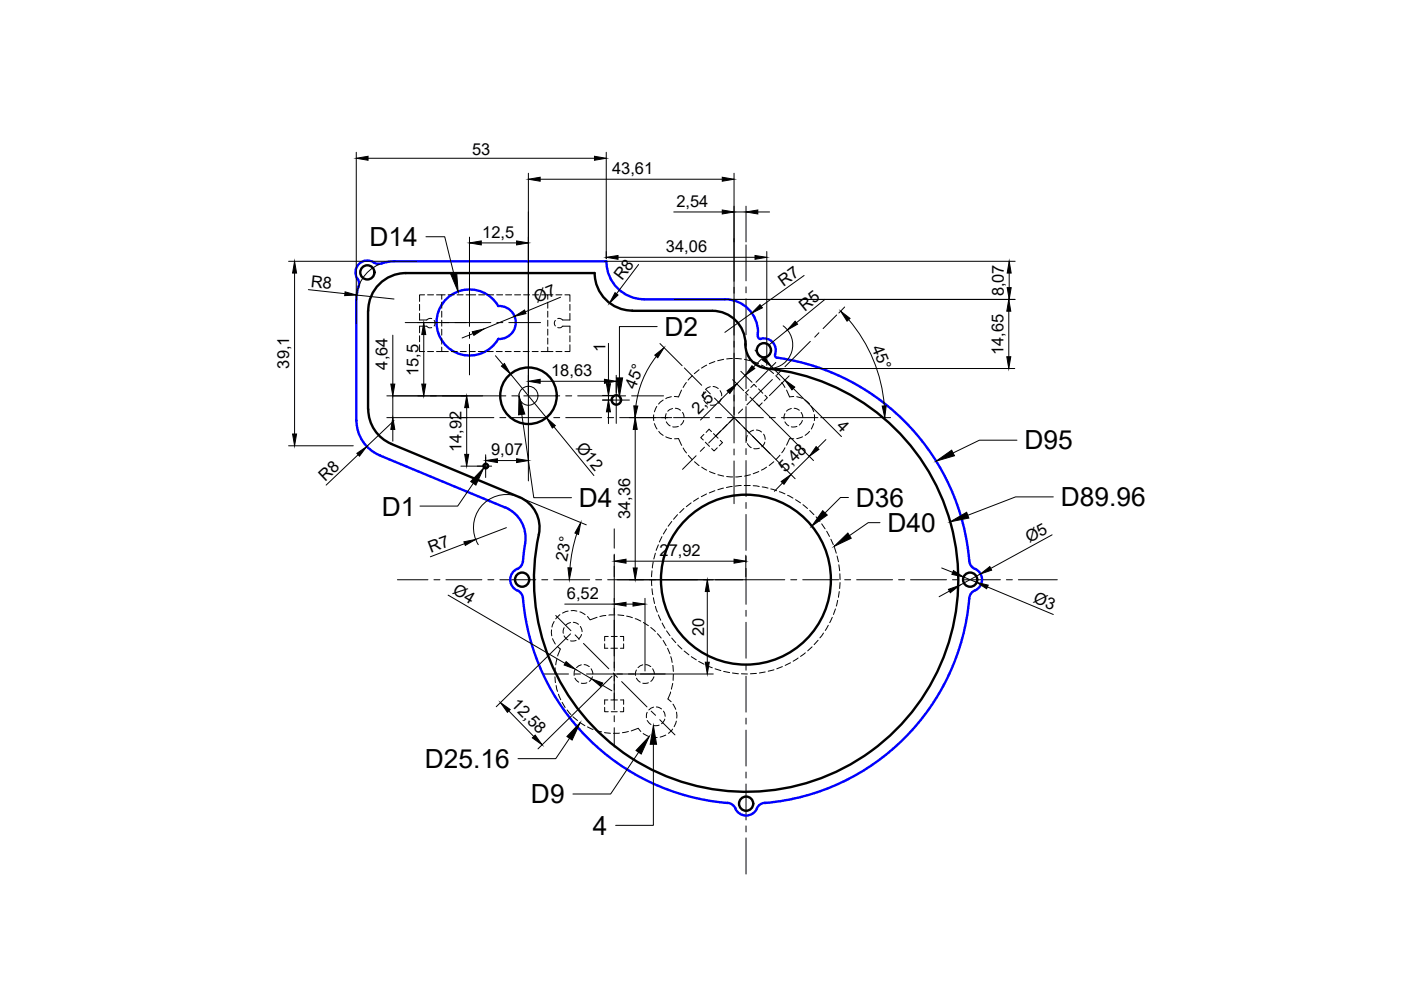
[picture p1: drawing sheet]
<svg xmlns="http://www.w3.org/2000/svg" width="297mm" height="210mm" viewBox="0 0 297 210" stroke-linecap="round" stroke-linejoin="round" font-family="sans-serif">
<!-- layer: 0 -->
<g fill="none" stroke="#000" stroke-width=".51">
<path d="M86 57.9h40M86.1 57.9a8 8 0 0 0-8 8M126.1 57.9a8 8 0 0 0 8 8M78 65.9v20.9M134 65.9h17M151 65.9a7 7 0 0 1 7 7M158 73.1a5.1 5.1 0 0 0 4.6 5 45 45 0 0 1 40.1 51.3 45 45 0 0 1-53.1 37.7 45 45 0 0 1-35.2-54.8 7 7 0 0 0-4.3-6.9l-27.1-11.3a8 8 0 0 1-4.9-7.4M158 72.9v.2"/>
<circle cx="77.9" cy="57.7" r="1.5"/>
<circle cx="162" cy="74.3" r="1.5"/>
<circle cx="103" cy="98.8" r=".49"/>
<circle cx="112" cy="83.9" r="6"/>
<circle cx="130.7" cy="84.8" r=".99"/>
<circle cx="110.7" cy="122.9" r="1.5"/>
<circle cx="158.1" cy="122.9" r="18"/>
<circle cx="205.7" cy="122.9" r="1.5"/>
<circle cx="158.2" cy="170.4" r="1.5"/>
</g>
<!-- layer: Midline -->
<g fill="none" stroke="#000" stroke-width=".21">
<path d="M99.5 51.3v6.5M99.5 59v1.3M155.6 50.6v9M158.2 51.9v7.6M85.9 68.4h6.7M93.9 68.4h1.3M96.4 68.4h7.7M99.5 61.6v7.6M99.5 70.5v1.2M99.5 73v6.5M105.3 68.4h1.3M107.9 68.4h6.7"/>
<path d="M129 72.8v8.6M145.1 78l3.7 3.7M155.6 60.9v1.3M155.6 63.4v7.7M155.6 72.3v1.3M155.6 74.9v7.6M158.2 60.8v1.3M158.2 63.4v7.6M158.2 72.2v1.3M158.2 74.8v7.6M165.5 78.6l-.9 1M171.8 72.4l-5.4 5.4"/>
<path d="M173.6 70.6l-.9 .9M177.4 66.8l-2.9 2.9M83.3 83.9h6.7M91.2 83.9h1.3M93.8 83.9h13.4M97 88.5h7.7M101.2 98.8h3M103 96.9v4.3M106 88.5h1.2M108.5 88.5h7.6M108.5 83.9h1.3M111.1 83.9h7.6"/>
<path d="M117.4 88.5h1.3M119.9 88.5h7.7M119.9 83.9h1.3M122.5 83.9h7.6M127.7 84.8h5.7M127.7 83.8h2.3M128.8 88.5h1.3M129 83.8v1M129 87.3v2.5M130.7 80.8v9M131.4 88.5h7.6M131.4 83.9h1.2"/>
<path d="M133.9 83.9h6.8M140.3 88.5h1.2M142.8 88.5h7.6M147.6 96.6l-2.9 2.9M149.4 94.8l-.9 .9M149.7 82.6l.9 .9M151.5 84.4l5.4 5.4M151.7 88.5h1.3M154.2 88.5h7.7M155.6 83.8v1.2M155.6 86.3v7.6M155.6 95.2v1.3"/>
<path d="M155.6 97.7v9.1M155.7 88.5l-5.4 5.4M157.5 86.7l-.9 .9M157.7 90.7l1 .9M158.2 83.7v1.2M158.2 86.2v7.6M158.2 95.1v1.3M158.2 97.6v7.7M159.6 92.5l3.7 3.7M163.1 88.5h1.3M163.8 80.5l-5.5 5.3M165.7 88.5h7.7"/>
<path d="M130.2 112.1v4.1M130.2 117.5v1.3M158.2 106.5v1.3M158.2 109.1v7.6M158.2 118v1.2M84.3 122.9h6.4M92 122.9h1.3M94.5 122.9h7.7M103.4 122.9h1.3M106 122.9h7.6M114.9 122.9h1.2M117.4 122.9h7.6"/>
<path d="M117.8 130.5l3.2 3.2M121.9 134.6l.9 .9M123.7 136.4l5.4 5.4M126.3 122.9h1.3M128.8 122.9h7.7M130.2 120v7.7M130.2 128.9v1.3M130.2 131.5v7.6M137.7 122.9h1.3M140.3 122.9h7.6M149.2 122.9h1.2M151.7 122.9h14.7"/>
<path d="M158.2 120.5v7.6M158.2 129.4v1.3M158.2 131.9v7.7M167.7 122.9h1.2M170.2 122.9h7.6M179.1 122.9h1.3M181.6 122.9h7.6M190.5 122.9h1.3M193.1 122.9h7.6M201.9 122.9h1.3M204.5 122.9h7.6M213.4 122.9h1.2"/>
<path d="M215.9 122.9h8.3M115.3 142.9h5.2M121.8 142.9h1.3M124.3 142.9h7.7M130 142.7l.9 .9M130.2 140.4v1.2M130.2 142.9v7.6M130.2 151.8v1.2M130.2 154.3v4.1M131.8 144.5l5.4 5.4M133.2 142.9h1.3M135.8 142.9h5.2"/>
<path d="M138.1 150.8l.9 .9M139.9 152.6l3.2 3.2M158.2 140.8v1.3M158.2 143.4v7.6M158.2 152.3v1.2M158.2 154.8v7.6M158.2 163.7v1.3M158.2 166.2v7.6M158.2 175.1v1.3M158.2 177.7v7.6"/>
</g>
<!-- layer: Extra -->
<g fill="none" stroke="#00f" stroke-width=".51">
<path d="M75.8 59.1l.3 1-.5 3.3M79.2 55.6l.7 .3 1.1-.1M79.2 55.6a2.52 2.52 0 0 0-3.1 .4 2.52 2.52 0 0 0-.3 3.1M128.5 55.4h-44.9l-2.6 .4M128.6 55.5a8 8 0 0 0 8 7.9M75.5 63.4v25.8M94.6 63.4a7 7 0 0 1 11 1.5 3.5 3.5 0 0 1 3.8 3.5 3.5 3.5 0 0 1-3.8 3.5 7 7 0 0 1-10.3 2 7 7 0 0 1-.7-10.5zM136.5 63.5h17.2M153.7 63.4a7 7 0 0 1 7 7M160.7 70.5v.9M160.7 71.4a.49 .49 0 0 0 .6 .5M161.3 71.8a2.52 2.52 0 0 1 3 3.4"/>
<path d="M164.3 75.2a.55 .55 0 0 0 .7 .7M165 75.9a47.6 47.6 0 0 1 40.6 43.5 2.01 2.01 0 0 0 1.1 1.2M75.6 89.2a8 8 0 0 0 4.9 7.3l26.6 11.1M107.1 107.6a7.3 7.3 0 0 1 4.1 8.8l-.3 1.9a2.25 2.25 0 0 1-1.2 2.3M109.7 120.6a2.52 2.52 0 0 0-1.5 2.3 2.52 2.52 0 0 0 1.5 2.3M109.7 125.2a2.01 2.01 0 0 1 1.2 1.6 47.5 47.5 0 0 0 43.4 43.5M206.7 125.2a2.01 2.01 0 0 0-1.2 1.6 47.5 47.5 0 0 1-43.4 43.5M206.7 120.6a2.52 2.52 0 0 1 1.5 2.3 2.52 2.52 0 0 1-1.5 2.3M154.3 170.2a2.01 2.01 0 0 1 1.6 1.2M155.9 171.4a2.52 2.52 0 0 0 2.3 1.5 2.52 2.52 0 0 0 2.3-1.5M162.1 170.2a2.01 2.01 0 0 0-1.6 1.2"/>
</g>
<!-- layer: Dotted line -->
<g fill="none" stroke="#000" stroke-width=".21">
<path d="M89 73.1v1.4h1M89 66.4v1.4h1.5l.4-.3h.6M89 64.5v1.3M89 71.2v1.3M90 62.5h-1v1.4M90.6 62.5h1.3M90.6 74.5h1.3M91.5 69.5h-.6l-.4-.3h-1.5v1.4M92 67.9l.2 .3v.6l-.2 .3M92.6 62.5h1.1M92.6 74.5h1.1M93.7 73.6v.9h1.4"/>
<path d="M93.7 64.1v1.2M93.7 66v1.3M93.7 67.9v1.3M93.7 69.8v1.3M93.7 71.7v1.3M94.4 62.5h-.7v.9M95 62.5h1.3M95.7 74.5h1.3M96.9 62.5h1.3M97.6 74.5h1.3M98.8 62.5h2.1M99.5 74.5h1.3"/>
<path d="M101.4 74.5h1.3M101.5 62.5h1.3M103.3 74.5h1.3M103.4 62.5h1.3M105.2 74.5h1.3M105.3 62.5h1.3M107.1 74.5h1.3M107.2 62.5h1.3M109 74.5h1.3M109.1 62.5h1.3M110.9 74.5h1.3M111 62.5h1.3"/>
<path d="M112.8 74.5h1.3M112.9 62.5h1.3M114.8 62.5h1.3v.9M116.1 73.6v.9h-1.4M116.1 62.5h1.1M116.1 74.5h1.1M116.1 64.1v1.2M116.1 66v1.3M116.1 67.9v1.3M116.1 69.8v1.3M116.1 71.7v1.3M117.7 67.9l-.2 .5 .2 .7"/>
<path d="M117.9 62.5h1.2M117.9 74.5h1.2M118.3 69.5h.5l.5-.3h1.5v1.4M119.8 62.5h1v1.4M120.8 73.1v1.4h-1M120.8 66.4v1.4h-1.5l-.5-.3h-.5M120.8 64.5v1.3M120.8 71.2v1.3M146.8 79.7l-.9 .9M148.2 78.4l-1 .8M149.8 77.4l-1.1 .6M151.6 76.7l-1.2 .4"/>
<path d="M153.4 76.2l-1.2 .3M155.3 76l-1.2 .1M155.9 76l1.3 .1M157.8 76.2l1.3 .3M159.7 76.7l1.1 .4M161.4 77.4l1.1 .6M163 78.4l1 .8M164.5 79.7l.9 .9M138.6 88v1.2M138.7 89.8l.6 1.2M139.2 86.2l-.5 1.1M139.7 91.5l.9 .8"/>
<path d="M140.6 84.8l-1 .9M141.2 92.6l1.2 .4M141.2 87.7l-.1 1.1M141.3 89.4l.8 .9M142.3 84.1l-1.1 .4M142.6 86.6l-1 .6M143 93h.9l.6 1.4M143.2 86.6l1.1 .4M143.8 90.4l-1.2 .1M144.5 82.7l-.6 1.4h-.9M144.7 87.4l.3 1.1M144.8 95l.8 1"/>
<path d="M145 89.1l-.7 1M145.5 81.1l-.7 1.1M145.9 96.5l.9 1M147.2 97.9l1 .8M148.8 99l1 .7M149.2 92.1l-.6 .7 .5 .5M149.2 83.1l-.2 .7 .1 .5M149.2 84.8l.8 .9M149.5 93.8l.9 .8M150.4 100l1.2 .4M150.6 82l-1 .6M150.8 91.5l-.5-.5-.6 .7"/>
<path d="M151.2 81.9l1.1 .5M151.8 85.8l-1.2 .1M151.8 92.4l.4 .5M152.1 94.9l-.7 .7-.5-.5M152.7 82.8l.3 .8v.3M152.7 93.4l.5 .4-.7 .7M152.8 91.4l-1 1-.5-.5M152.9 84.5l-.6 1M154.1 90l-.8 1M155.6 88.5l-1 1.1M158.4 92.3l-.1 1.2M158.5 94.1l.8 .8"/>
<path d="M158.8 82.6l-.7 .7 .5 .5M159 84.2l1 1M159.8 91.2l-1 .6M160.4 82l-.5-.5-.7 .7M160.4 91.2l1.1 .4M160.8 82.5l.9 .9M160.9 100l-1.2 .4M161 95l-1.2 .1M161.6 85.4l-.7 .7-.4-.5M161.9 92.1l.3 1.1M162.2 93.8l-.7 .9M162.2 83.8l.5 .5-.7 .7"/>
<path d="M162.5 99l-1.1 .7M164.1 97.9l-1 .8M165.4 96.5l-.9 .9M165.7 81.1l.7 1.1M166.4 94.9l-.7 1.1M166.4 87.7l-.2 .7 .1 .4M166.4 89.4l.8 .9M166.8 82.7l.6 1.4h.9M167.8 86.6l-1 .6M168.3 93h-.9l-.6 1.4M168.4 86.6l1.1 .4M168.9 84.1l1.2 .4"/>
<path d="M169 90.4l-1.2 .1M169.9 87.4l.3 .8v.3M170.1 89.1l-.6 1M170.2 92.6l-1.3 .4M170.7 84.8l.9 .8M171.6 91.5l-.9 .8M172 86.1l.5 1.2M172.5 89.8l-.5 1.2M172.6 87.9v1.3M138.5 119.2l-.2 1.2M139 117.3l-.4 1.2M139.6 115.5l-.5 1.2"/>
<path d="M140.3 113.8l-.5 1.1M141.3 112.1l-.7 1.1M142.4 110.6l-.7 1M143.7 109.1l-.9 1M145 107.8l-.9 .9M146.5 106.6l-1 .8M148.1 105.6l-1.1 .7M149.8 104.7l-1.1 .6M151.6 104l-1.2 .5M152.2 100.7l1.2 .3M153.4 103.5l-1.2 .3M154.1 101l1.2 .1"/>
<path d="M155.3 103.2l-1.3 .2M157.2 102.9l-1.3 .2M157.2 101l-1.2 .1M157.8 102.9h1.3M159.1 100.7l-1.2 .3M159.7 103l1.3 .2M161.6 103.2l1.2 .3M163.4 103.7l1.2 .3M165.2 104.3l1.2 .4M167 105l1.1 .6M168.7 105.9l1 .7M170.2 107l1 .8"/>
<path d="M171.7 108.2l.9 .9M173 109.6l.8 1M174.2 111.1l.7 1M175.3 112.6l.6 1.1M176.2 114.3l.5 1.2M176.9 116.1l.4 1.2M177.5 117.9l.3 1.2M177.9 119.7l.1 1.3M116.9 133.5l.1 1.3M117.2 135.4l.5 1.2M117.5 131.8l-.5 1.2M118.1 139.7l-.3 1.3"/>
<path d="M118.2 137.1l.6 .5-.5 1.5M118.7 130.3l-.9 .9M119.6 133.1l-.2 .7v.5M119.6 134.8l.8 .9M120.5 129.6l-1.2 .4M121 132l-1.1 .6M121.1 129.5l1.2 .1M121.6 131.9l1.1 .5M122.1 135.8l-1.1 .1M123 129.7l1.1 .6M123 132.8l.4 1.1M123.3 134.5l-.6 1"/>
<path d="M124.6 130.7l.5 .7 1.5-.5M128.2 136.5v.9h.7M128.5 130.5l-1.3 .2M129 134.9h-.8v1M129.5 137.4h1.4M129.6 134.9h1.3M130.4 130.4h-1.3M131 130.4l1.3 .1M131.5 134.9h.7v1M132.2 136.5v.9h-.7M132.9 130.6l1.2 .4M134.7 131.2l1.2 .5"/>
<path d="M136.4 132l1.1 .7M138 133l1 .9M138.1 122.9l.1 1.3M138.2 121l-.1 1.3M138.2 124.8l.2 1.3M138.5 126.7l.3 1.3M139 128.6l.4 1.2M139.4 134.4l.8 .9M139.6 130.4l.5 1.1M140.4 132.1l.6 1.1M140.6 135.8l.6 1.1M141.3 133.8l.7 1"/>
<path d="M141.5 137.4l.5 1.2M142.2 139.2l.3 1.2M142.4 135.3l.9 1M143.7 136.7l.9 .9M145 138l1.1 .8M146.6 139.2l1 .7M169.2 139.5l-1 .7M170.7 138.4l-1 .8M172.2 137.1l-.9 .9M173.5 135.7l-.9 1M174.6 134.2l-.8 1M175.6 132.6l-.6 1.1"/>
<path d="M176.5 130.9l-.6 1.1M177.1 129.1l-.4 1.2M177.6 127.3l-.3 1.2M177.9 125.4l-.1 1.2M178.1 121.7v1.2M178.1 123.5l-.1 1.3M117.7 143.5l.1 1.2M117.7 141.6v1.3M117.9 145.4l.3 1.2M118.4 147.2l.5 1.2M119.2 148.9l.6 1.1M120.2 150.5l.8 1"/>
<path d="M121.5 152l.9 .8M121.9 142.1l-.2 1.1M121.9 143.8l.8 .8M123 153.2l1 .7M123.2 141l-1 .5M123.8 140.9l1.1 .4M124.4 144.8l-1.2 .1M124.6 154.1l1.1 .6M125.3 141.8l.4 1.1M125.6 143.5l-.7 1M126.3 154.8l1.3 .4M128.2 155.3l1.2 .2"/>
<path d="M128.2 150v.9h.8M128.9 148.4h-.7v.9M129.6 150.9h1.3M130.2 146.9v1.5h-.7M130.2 142.9v1.5M130.2 145v1.3M130.2 148.4h.7M131.3 155.4l-1.2 .1M131.5 148.4h.7v.9M132.2 150v.9h-.7M133.2 155.1l-1.2 .2M133.8 155l1.5-.6 .6 .7"/>
<path d="M134.9 142.1l-.2 .6 .1 .5M134.9 143.8l.8 .8M136.3 141l-1 .5M136.4 155.5l1.1 .6M136.9 140.9l1.1 .4M137.2 151l-.2 1.2M137.2 152.8l.8 .8M137.5 144.8l-1.2 .1M138.1 156.3l1.2 .1M138.4 141.8l.3 1.1M138.6 149.9l-1 .6M138.7 143.5l-.7 1"/>
<path d="M139.2 149.9l1.1 .4M139.8 153.7l-1.2 .1M140.7 150.8l.3 1.1M140.9 152.5l-.6 .9M141.2 155.9l-1.2 .4M142.2 146.7l-.6 1.5 .7 .6M142.6 154.6l-.9 .9M142.6 144.9l-.3 1.2M142.6 141.1l.2 1.3M142.7 149.3l.6 1.1M142.8 143l-.1 1.3M143.4 152.9l-.5 1.2"/>
<path d="M143.4 151l.1 1.3M148.1 140.2l1.2 .6M149.8 141.1l1.2 .5M151.6 141.8l1.2 .4M153.4 142.4l1.3 .2M155.3 142.7l1.3 .2M157.2 142.9h1.3M160.4 142.8l-1.3 .1M162.2 142.5l-1.2 .2M164.1 142l-1.2 .3M165.9 141.3l-1.2 .5M167.6 140.5l-1.1 .6"/>
</g>
<!-- layer: Dimensions -->
<g fill="#000" stroke="#000" stroke-width=".21">
<path d="M75.5 33.6l2.5-.5v.9zM112 38l2.5-.4v.8zM126 33.1l2.5 .5-2.5 .4zM153.1 37.6l2.5 .4-2.5 .4zM62.5 55.4l.4 2.5h-.9zM95.6 58.1l1.2-.3 .3 4zM99.5 51.5l2.5-.4v.8zM109.5 51.1l2.5 .4-2.5 .4zM128.5 54.6l2.5-.4v.8zM153.1 44.5l2.5 .4-2.5 .5zM160.1 54.2l2.5 .4-2.5 .4zM158.2 44.9l2.5-.4v.9z"/>
<path d="M214 55.4l.4 2.5h-.9zM73.2 61.9l2.4 .7-2.5 .1zM89.8 68.4l.5 2.5h-.9zM100.1 70.3l2.5-.5-2.1 1.3zM106.3 77.6l.6-.5 1.3 2.2zM109.1 67.1l2.1-1.4 .3 .8zM130.4 62l.6 .6-1.8 1.7zM138.8 75.3l2-1.6-1.3 2.1zM159.4 77.5l.6 .6-2 1.5zM161.1 64.6l.5 .7-2.2 1.1zM161.6 76.3l.5-.6 1.5 2.1zM168.6 68.1l.5 .6-2.2 1.3z"/>
<path d="M178.2 66l2 1.5-.6 .6zM213.5 75.6h.8l-.4 2.5zM213.9 63.5l.4 2.5h-.8zM213.5 61h.9l-.4 2.5zM62 92h.9l-.4 2.5zM75.7 96.1l2-1.4-1.5 2zM83.3 88.5l.4 2.5h-.8zM82.9 81.4h.8l-.4 2.5zM89.4 81.4h.9l-.5 2.5zM98.5 96.3h.9l-.5 2.5zM98.9 83.9l.5 2.5h-.9zM103 97.6l2.5-.3v.8z"/>
<path d="M109.5 97.3l2.5 .3-2.5 .5zM110 83.9l1.3 3.9-1.3 .2zM112 80.8l2.5-.4v.9zM115.8 88.5l1.9 1.7-.6 .5zM128.2 80.4l2.5 .4-2.5 .5zM130.7 80.1h1.3l-.7 4zM134.7 88.5l.4 2.5h-.8zM134.4 86l.8 .1-.6 2.4zM154.1 82.8l2.1-1.4-1.5 2zM166.4 80.6l2.1 1.5-.6 .6zM173 94.7l.6 .6-2 1.5zM187 86.1l.9-.1-.3 2.5z"/>
<path d="M198.5 97.8l3.3-2.4 .6 1.2zM98.4 114.9l2.5-.5-2.2 1.2zM102.6 99.2l-1.7 3.7-1.1-.8zM123.1 110.8l-.4 2.5-.8-.3zM130.2 119l2.5-.4v.8zM155.6 118.6l2.5 .4-2.5 .4zM165.6 102.1l2.1-1.5-1.5 2.1zM174.4 108.3l1 .9-3.3 2.4zM176.8 115.9l3-2.9 .7 1.1zM201.4 110.6l3.5-2 .5 1.2zM120.4 120.4h.8l-.5 2.5zM130.2 128.1l2.5-.4v.8z"/>
<path d="M134.2 127.7l2.6 .4-2.6 .4zM134.3 120.4h.8l-.4 2.5zM150 122.9l.4 2.5h-.9zM201.1 125l2.4-.9-2 1.6zM202.2 121l2.1 1.3-2.5-.5zM207.1 123.5l2.4 .6-.3 .7zM207.9 121.7l2-1.6 .3 .8zM106.1 149l2.1 1.4-.6 .6zM112.9 156.4l.6-.5 1.4 2zM120 140.3l2 1.6-2.4-.9zM123 153.2l-1.7 3.7-1.1-.7zM125.4 143.9l2.4 .9-.4 .7z"/>
<path d="M137.6 156.2l-1.7 3.7-1.1-.8zM138.5 153.8l.7 4h-1.3zM149.5 140.4h.9l-.4 2.5z"/>
</g>
<g fill="none" stroke="#000" stroke-width=".21">
<path d="M75.5 32.3v36.3M78 33.6h48M112 36.7v65.3M114.5 38h38.6M128.5 32.3v22.5M155.6 36.7v51.2M61.2 55.4h27.2M62.5 57.9v34.1M80.4 56.1a8 8 0 0 0-4.8 7.7M90.3 50.2h4l1.9 7.7M99.5 50.3v17.5M102 51.5h7.5"/>
<path d="M128.1 55.4h87.1M131 54.6h29.1M135.4 56.1l-4.7 6.2M142.8 44.9h10.3M155.6 44.9h2.6M158.2 43.7v7.6M160.7 44.9h2.5M162.6 53.3v24.2M170.5 58.4l-9.1 6.5M214 57.9v3.1M65.4 61.4l7.7 .9M75.6 62.6l7.9 .8"/>
<path d="M83.3 71.1v10.3M88.6 68.4h10.3M89.8 70.9v10.5M100.3 70.7l-2.3 1M105 75.4l1.7 1.9M108.2 79.3l7.6 9.2M109.1 67.1l-6.5 2.7M118.8 63l-7.4 3.1M130.7 79.6v3.6M139.2 75.6a21 21 0 0 0-4.4 10.4M139.3 69.2h-8v10.9M139.9 72.8l4.7 4.7"/>
<path d="M142.9 63.5h72.3M157.1 78.7l2.3 2.4M158 79.6l-1.8 1.8M159.4 66.4l-5.7 4.1M160.1 74.2l1.7 1.8M161.5 76.1l-1.8 1.7M163.2 78.1h52M163.6 77.8l2.8 2.8M164.5 76.9l-4.2 4.2M166 69.1a5 5 0 0 1 1.8 5.5 5 5 0 0 1-4.6 3.5M166.9 70l-3.9 3.1M167.3 79.7l-4.2 4.2"/>
<path d="M174.9 63.5l-6.1 4.9M179.1 65.1l-1.2 1.3M179.9 67.8a31.9 31.9 0 0 1 7.6 18.2M213.9 66v9.6M61.2 94.5h13.7M75.9 96.4l-6.8 6.5M82 88.5h17.1M82 83.9h20.3M83.3 83.9v4.6M83.3 91v2.5M83.5 89.2l-5.8 5.5M97.7 98.8h4.6"/>
<path d="M98.9 86.4v9.9M103 96.4v1.8M105.5 97.6h4M110.6 87.9l2.6 17.6h8M114.5 80.8h13.7M117.4 90.5l8.5 10.3M133.4 88.5h9M134.7 91v29.4M154.4 83.1l-5.9 6M155.3 80.5l2.4 2.3M156.1 89l12.5 12.5M159.9 85.1l12.6 12.5"/>
<path d="M168.2 82.4l10.2 10.2M171.6 96.8l-3.9 3.8M174 88.5h14.8M175.1 93.2l-1.8 1.8M215.6 93.3h-7.9l-5.6 2.7M98.5 115.3l-7.3 2.8M100.3 102.5l-3.3 4.8h-8M107.4 111.9l-6.5 2.5M109.5 105.2a7 7 0 0 0-7.6 2.3 7 7 0 0 0-.5 8M110.6 105.6l13.7 5.7M122.3 113.1a31.6 31.6 0 0 0-1.5 7.3M130.2 117.7v4.6"/>
<path d="M132.7 119h22.9M158.1 117.7v4.6M165.9 102.4l-1.7 1.8M179.9 105.5h-1.7l-3.3 3.2M186.6 110.8h-2.5l-4 2.8M223.1 113.4l-13 7.1M223.3 105.4h-8l-10.1 3.8M95 126.2l24.8 14.5M119.7 128.1h10.5M121 134.4l-15.8 15.4M130.2 126.9v15.4M130.8 122.9h26.7"/>
<path d="M132.7 128.1h1.5M136.8 126.9v15.4M150 125.4v15M199.7 120.4l2.3 1M201.3 125.3l-2.2 1.2M204.3 122.3l2.8 1.2M207.9 121.7l-4.4 2.4M209.4 124.4l13.9 5.9M107.9 150.7l5.3 5.5M120.7 156.5l-2.9 4.4h-8M122 141.9l3.4 2M127.6 145.2l2.1 1.3"/>
<path d="M129.8 143.4l-15.7 15.4M130.8 142.9h20.4M135.4 159.5l-5.9 8.8h-8M138.5 157.8v17.2h-8"/>
<circle cx="112" cy="83.9" r="2.01"/>
</g>
<!-- layer: Midline -->
<path d="M129 84.8l.4 2.5h-.8zM128.6 81.4h.8l-.4 2.4z" fill="#000" stroke="#000" stroke-width=".21"/>
<g font-size="5.6">
<text x="78.3" y="52.2">D14</text>
<text x="140.9" y="71.2">D2</text>
<text x="217.2" y="95.3">D95</text>
<text x="122.7" y="107.5">D4</text>
<text x="181.5" y="107.5">D36</text>
<text x="224.9" y="107.3">D89.96</text>
<text x="81" y="109.3">D1</text>
<text x="188.1" y="112.8">D40</text>
<text x="90.1" y="162.8">D25.16</text>
<text x="112.6" y="170.3">D9</text>
<text x="125.7" y="177">4</text>
</g>
<g font-size="3.5">
<text x="100.1" y="32.9">53</text>
<text x="129.8" y="36.9">43,61</text>
<text x="143.4" y="43.8">2,54</text>
<text x="102.2" y="50.4">12,5</text>
<text x="141.2" y="53.5">34,06</text>
<text x="131.9" y="59.6" transform="rotate(-53 131.9 59.6)">R8</text>
<text x="65.8" y="60.8" transform="rotate(6 65.8 60.8)">R8</text>
<text x="113.8" y="64.3" transform="rotate(-23 113.8 64.3)">Ø7</text>
<text x="166.1" y="60.8" transform="rotate(-36 166.1 60.8)">R7</text>
<text x="212.9" y="62.9" transform="rotate(-90 212.9 62.9)">8,07</text>
<text x="170.6" y="66.1" transform="rotate(-39 170.6 66.1)">R5</text>
<text x="128.4" y="74.7" transform="rotate(-90 128.4 74.7)">1</text>
<text x="184.8" y="73.7" transform="rotate(68 184.8 73.7)">45°</text>
<text x="212.8" y="75.3" transform="rotate(-90 212.8 75.3)">14,65</text>
<text x="61.3" y="78.1" transform="rotate(-90 61.3 78.1)">39,1</text>
<text x="82.1" y="78.3" transform="rotate(-90 82.1 78.3)">4,64</text>
<text x="88.7" y="79.7" transform="rotate(-90 88.7 79.7)">15,5</text>
<text x="116.9" y="79.7">18,63</text>
<text x="134.6" y="82.6" transform="rotate(-68 134.6 82.6)">45°</text>
<text x="148.1" y="87.9" transform="rotate(-45 148.1 87.9)">2,5</text>
<text x="97.8" y="95.8" transform="rotate(-90 97.8 95.8)">14,92</text>
<text x="122" y="94.9" transform="rotate(51 122 94.9)">Ø12</text>
<text x="177.2" y="90.5" transform="rotate(45 177.2 90.5)">4</text>
<text x="104.1" y="96.5">9,07</text>
<text x="166.5" y="100.3" transform="rotate(-45 166.5 100.3)">5,48</text>
<text x="68.9" y="102.1" transform="rotate(-43 68.9 102.1)">R8</text>
<text x="133.6" y="110.1" transform="rotate(-90 133.6 110.1)">34,36</text>
<text x="91.4" y="117.3" transform="rotate(-21 91.4 117.3)">R7</text>
<text x="120.2" y="119.2" transform="rotate(-78 120.2 119.2)">23°</text>
<text x="139.8" y="117.8">27,92</text>
<text x="218.2" y="115.2" transform="rotate(-29 218.2 115.2)">Ø5</text>
<text x="95.8" y="125.8" transform="rotate(31 95.8 125.8)">Ø4</text>
<text x="120.2" y="127">6,52</text>
<text x="218.9" y="127.7" transform="rotate(22 218.9 127.7)">Ø3</text>
<text x="149.3" y="134.8" transform="rotate(-90 149.3 134.8)">20</text>
<text x="108.2" y="149.5" transform="rotate(46 108.2 149.5)">12,58</text>
</g>
</svg>
